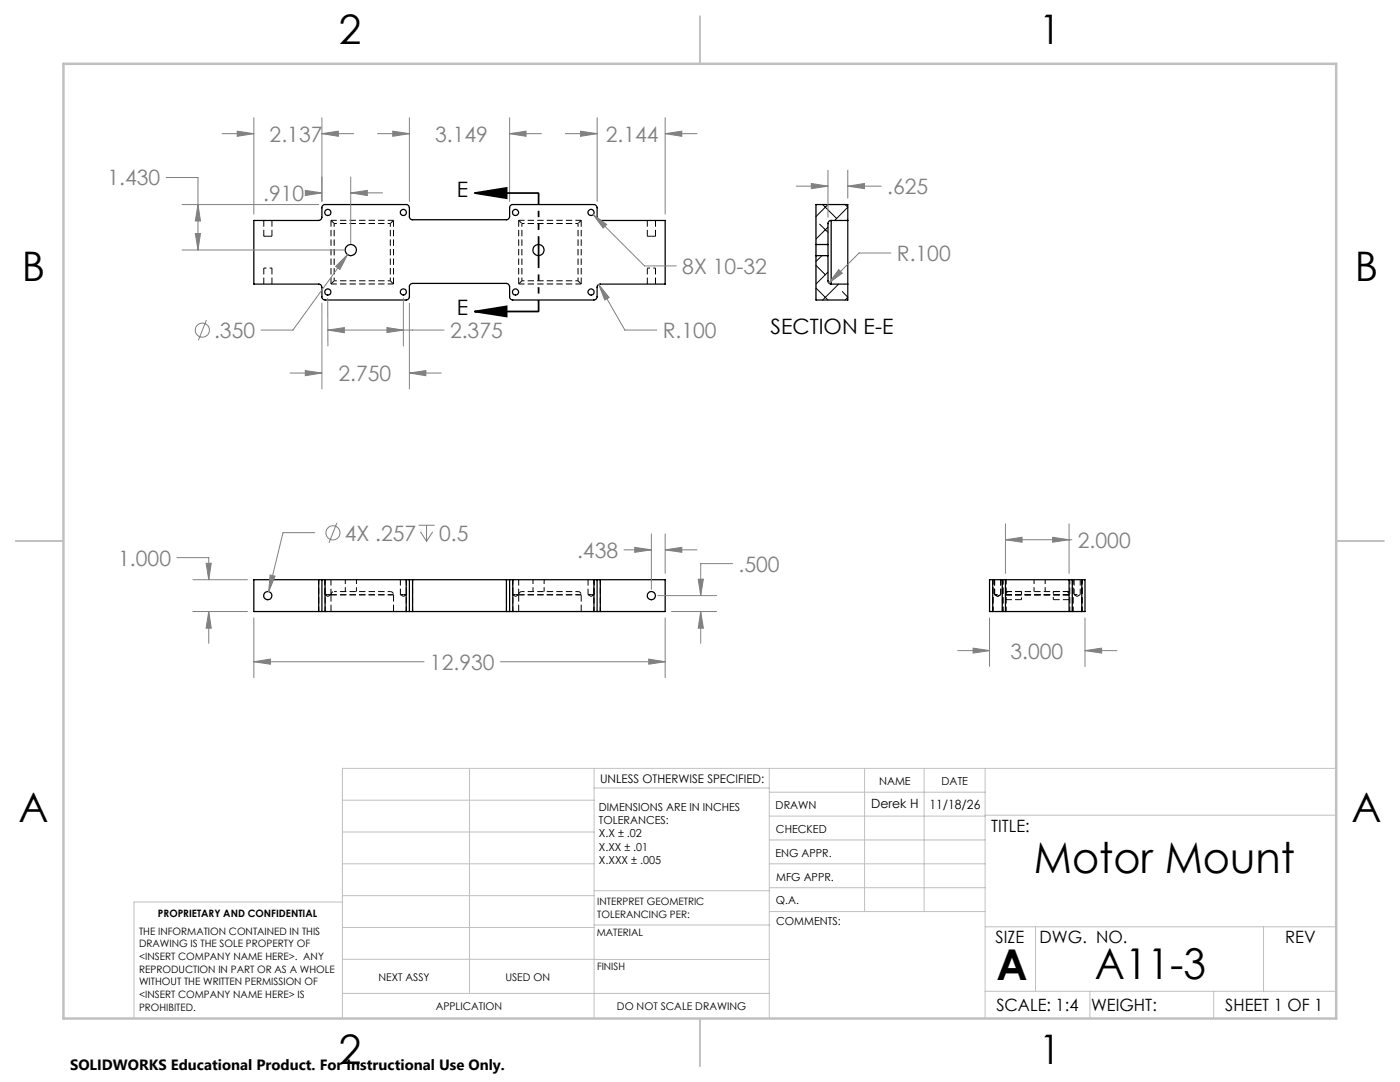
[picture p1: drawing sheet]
<svg xmlns="http://www.w3.org/2000/svg" width="279mm" height="216mm" viewBox="0 0 279 216" stroke-linecap="round" stroke-linejoin="round" font-family="sans-serif">
<g fill="none" stroke="#000" stroke-width=".2" stroke-dasharray="1.3 .6" stroke-linecap="butt">
<path d="M52.6 44v3.1M52.6 53.5v3.2M54.3 47.1v-3.1M54.3 56.7v-3.2M66.1 44v12.7M78.5 56.7v-12.7M103.5 44v12.7M116 56.7v-12.7M129.2 44v3.1M129.2 53.5v3.2M130.8 47.1v-3.1M130.8 56.7v-3.2"/>
<path d="M64.8 118.6h.6M65.4 118.6h.7M79.9 118.6h.6M80.5 118.6h.6M102.3 118.6h.6M102.9 118.6h.6M117.4 118.6h.6M118 118.6h.6M200.7 118.7h12.7M200.7 119.7h3.2M203.9 118h-3.2M210.2 119.7h3.2"/>
<path d="M213.4 118.7h-12.7M213.4 118h-3.2"/>
</g>
<path d="M66.7 44.6h11.2M77.9 56h-11.2M104.2 44.6h11.2M115.4 56h-11.2M77.9 118h-11.2M115.4 118h-11.2" fill="none" stroke="#000" stroke-width=".2" stroke-dasharray="1.3 .6" stroke-dashoffset=".7" stroke-linecap="butt"/>
<path d="M66.1 118.7a.63 .63 0 0 1 .6-.7M77.9 118a.63 .63 0 0 1 .6 .7M104.2 118a.63 .63 0 0 0-.7 .7M115.4 118a.63 .63 0 0 1 .6 .7M201.3 118a.63 .63 0 0 0-.6 .7M213.4 118.7a.63 .63 0 0 0-.7-.7" fill="none" stroke="#000" stroke-width=".2" stroke-dasharray="1.3 .6" stroke-dashoffset=".5" stroke-linecap="butt"/>
<g fill="none" stroke="#000" stroke-width=".2" stroke-dasharray="1.3 .6" stroke-dashoffset=".1" stroke-linecap="butt">
<path d="M66.1 56.7h12.4M78.5 44h-12.4M103.5 56.7h12.5M116 44h-12.5M64.8 115.7v2.9M66.1 118.6v-2.9M66.1 118.7h12.4M78.5 118.7h-12.4M79.9 115.7v2.9M81.1 118.6v-2.9M102.3 115.7v2.9M103.5 118.6v-2.9"/>
<path d="M103.5 118.7h12.5M116 118.7h-12.5M117.4 115.7v2.9M118.6 118.6v-2.9M198.5 115.7v2.9M199.7 118.6v-2.9M214.4 115.7v2.9M215.6 118.6v-2.9"/>
</g>
<path d="M66.1 118.7v3.3M78.5 118.7v3.3M103.5 118.7v3.3M116 118.7v3.3" fill="none" stroke="#000" stroke-width=".2" stroke-dasharray="1.3 .6" stroke-dashoffset="-.1" stroke-linecap="butt"/>
<g fill="none" stroke="#000" stroke-width=".2" stroke-dasharray="1.3 .6" stroke-dashoffset=".3" stroke-linecap="butt">
<path d="M63.6 115.7v6.3M81.1 115.7v6.3M101.1 115.7v6.3M118.5 115.7v6.3M198.1 115.7v6.3M200 115.7v6.3M200.2 115.7v6.3M213.5 115.7v6.3M214.1 115.7v6.3M215.9 115.7v6.3M64.9 122v-6.3M82.3 122v-6.3"/>
<path d="M102.3 122v-6.3M119.8 122v-6.3M198.1 122v-6.3M200.2 122v-6.3M200.8 122v-6.3M214 122v-6.3M214.1 122v-6.3M215.9 122v-6.3"/>
</g>
<g fill="none" stroke="#000" stroke-width=".2" stroke-dasharray="1.3 .6" stroke-dashoffset=".4" stroke-linecap="butt">
<path d="M52.6 47.1h.9M53.5 47.1h.8M66.1 56.7l.6-.7M66.1 44l.6 .6M77.9 56l.6 .7M77.9 44.6l.6-.6M103.5 44l.7 .6M104.2 56l-.7 .7M115.4 56l.6 .7M116 44l-.6 .6M129.2 47.1h.8M130 47.1h.8"/>
<path d="M64.8 118.6l.6 .4M65.4 119l.7-.4M68.9 115.7v2.3M71.1 118v-2.3M79.9 118.6l.6 .4M80.5 119l.6-.4M102.3 118.6l.6 .4M102.9 119l.6-.4M106.4 115.7v2.3M108.6 118v-2.3M117.4 118.6l.6 .4M118 119l.6-.4"/>
<path d="M198.5 118.6l.6 .4M199.1 119l.6-.4M206.4 115.7v2.3M208.6 118v-2.3M214.4 118.6l.6 .4M215 119l.6-.4"/>
</g>
<g fill="none" stroke="#000" stroke-width=".25">
<path d="M50.7 44h12.9l.5-.3 .1-.3v-1.9a.6 .6 0 0 1 .7-.7h16.2a.66 .66 0 0 1 .6 .7v1.7a.6 .6 0 0 0 .6 .7h18.8a.66 .66 0 0 0 .6-.7v-1.7a.6 .6 0 0 1 .6-.7h16.2a.66 .66 0 0 1 .7 .7v1.9a.66 .66 0 0 0 .6 .6h13v12.7h-13a.6 .6 0 0 0-.6 .6v1.9l-.3 .6-.4 .1h-16.2a.66 .66 0 0 1-.6-.7v-2l-.3-.5-.3-.1h-18.8a.66 .66 0 0 0-.6 .6v2l-.1 .4-.5 .3h-16.2a.66 .66 0 0 1-.7-.7v-1.9a.66 .66 0 0 0-.6-.6h-12.9zM162.8 48.8v2.2M162.8 48.8v-8h6.4v19.1h-6.4v-8.9M162.8 51h2.4M162.8 48.8h2.4M165.2 51v5.1a.66 .66 0 0 0 .7 .6M165.2 48.8v2.2M165.9 44a.6 .6 0 0 0-.7 .6v4.2M165.9 56.7h3.3M165.9 44h3.3M165.9 44v12.7M63.6 115.7h.6"/>
<path d="M63.6 115.7h-12.9v6.3h12.9M63.6 115.7v6.3M64.2 115.7h.7M64.2 115.7v6.3M64.9 115.7h16.2M64.9 115.7v6.3M81.1 115.7h.6M81.1 115.7v6.3M81.7 115.7h.6M81.7 115.7v6.3M82.3 115.7h18.8M82.3 115.7v6.3"/>
<path d="M101.1 115.7h.6M101.1 115.7v6.3M101.7 115.7h.6M101.7 115.7v6.3M102.3 115.7v6.3M102.3 115.7h16.2M118.5 115.7h.7M118.5 115.7v6.3M119.2 115.7h.6M119.2 115.7v6.3M119.8 115.7h13v6.3h-13M119.8 115.7v6.3"/>
<path d="M198.1 115.7h-.6v6.3h.6M198.1 115.7h1.9M198.1 115.7v6.3M200 115.7h.7M200 115.7v6.3M200.7 115.7h12.7M200.7 115.7v6.3M213.4 115.7h.6M213.4 115.7v6.3M214 115.7h1.9M214 115.7v6.3M215.9 115.7h.6v6.3h-.6"/>
<path d="M215.9 115.7v6.3M63.6 122h.6M64.2 122h.7M64.9 122h16.2M81.1 122h.6M81.7 122h.6M82.3 122h18.8M101.1 122h.6M101.7 122h.6M102.3 122h16.2M118.5 122h.7M119.2 122h.6"/>
<path d="M198.1 122h1.9M200 122h.7M200.7 122h12.7M213.4 122h.6M214 122h1.9"/>
<circle cx="65.4" cy="42.4" r=".61"/>
<circle cx="65.4" cy="58.3" r=".61"/>
<circle cx="70" cy="49.9" r="1.12"/>
<circle cx="80.5" cy="58.3" r=".61"/>
<circle cx="80.5" cy="42.4" r=".6"/>
<circle cx="102.9" cy="42.4" r=".61"/>
<circle cx="102.9" cy="58.3" r=".61"/>
<circle cx="107.5" cy="49.9" r="1.12"/>
<circle cx="118" cy="42.4" r=".6"/>
<circle cx="118" cy="58.3" r=".6"/>
<circle cx="53.5" cy="118.8" r=".82"/>
<circle cx="130" cy="118.9" r=".81"/>
</g>
<path d="M54.3 53.5h-1.7M130.8 53.5h-1.6M203.9 119.7v-1.7M210.2 118v1.7" fill="none" stroke="#000" stroke-width=".2" stroke-dasharray="1.3 .6" stroke-dashoffset=".8" stroke-linecap="butt"/>
<path d="M66.7 56v-11.4M77.9 44.6v11.4M104.2 56v-11.4M115.4 44.6v11.4M198.5 118.6h1.2M212.7 118h-11.4M214.4 118.6h1.2" fill="none" stroke="#000" stroke-width=".2" stroke-dasharray="1.3 .6" stroke-dashoffset=".6" stroke-linecap="butt"/>
<path d="M162.8 57.5l2.4 2.4M162.8 53l1.9 1.8M163.6 44.7l1.6 1.7M164 51l-1.2 1.2M164.2 40.8l2.8 2.8M165.2 54.3l-2.4 2.4M165.2 40.8l-2.4 2.4M165.2 45.3l-2.4 2.4M167.4 56.7l-3.2 3.2M168.1 58.2l1.1 1.1-.5 .6M168.7 40.8l.5 .5-2.6 2.7" fill="none" stroke="#000" stroke-width=".2"/>
<path d="M50.7 132l3.3-.5v1zM50.7 123.3v11.9M50.7 132h33.9M99.9 132h32.9M132.8 123.3v11.9" fill="none" stroke="#808080" stroke-width=".2"/>
<g fill="none" stroke="#c0c0c0" stroke-width=".2">
<path d="M68.3 159.7h50.3M93.7 153.3v44.9M118.6 153.3v49.9M118.6 157.2h34.9M153.5 153.3v49.9M153.5 158.1h43.1M172.5 153.3v28.6M184.4 153.3v28.6M196.6 153.3v49.9M266.7 153.3h-198.4v49.9M68.3 178.7h50.3M68.3 172.4h50.3"/>
<path d="M68.3 166h50.3M68.3 180h-41.6v23.2M118.6 177.7h35M153.5 167.6h43.1M153.5 162.8h43.1M153.5 172.4h43.1M153.5 177.1h43.1M196.6 162.7h70.1M68.3 198.2h85.2M68.3 191.4l85.2 .1M68.3 185.1h50.3M118.6 184.6h35"/>
<path d="M153.6 181.9h43M196.6 197.8h70.1M196.6 184.9h70.1M206.7 184.9v12.9M217.5 197.8v5.4M242.2 197.8v5.4M252.2 184.9v12.9"/>
</g>
<path d="M139.7 3.2v9.5M3.1 107.9h9.6M266.7 107.9h9.5M139.7 203.2v9.6" fill="none" stroke="#c0c0c0" stroke-width=".25"/>
<path d="M12.7 12.7h254v190.5h-254z" fill="none" stroke="#c0c0c0" stroke-width=".5"/>
<path d="M50.7 132l3.3-.5v1z" fill="#808080"/>
<path d="M129.5 131.5l3.3 .5-3.3 .5z" fill="none" stroke="#808080" stroke-width=".2"/>
<path d="M129.5 131.5l3.3 .5-3.3 .5z" fill="#808080"/>
<g fill="none" stroke="#808080" stroke-width=".2">
<path d="M53.9 114.7l1 .3-1.3 3.1zM62.8 106.3h-6.3l-2.9 11.8M67.2 104.3l-1.5 4M83.5 104.8h3.2M83.9 106.1l1.2 1.9M85.1 104.8v3.2M86.4 106.1l-1.3 1.9"/>
<circle cx="66.5" cy="106.3" r="1.42"/>
</g>
<path d="M53.9 114.7l1 .3-1.3 3.1z" fill="#808080"/>
<path d="M124.5 109.7h5.5M126.7 109.2l3.3 .5-3.3 .5zM130 106.5v11.1M132.8 106.5v7.9M132.8 109.7h6.3" fill="none" stroke="#808080" stroke-width=".2"/>
<path d="M126.7 109.2l3.3 .5-3.3 .5z" fill="#808080"/>
<path d="M132.8 109.7l3.3-.5v1z" fill="none" stroke="#808080" stroke-width=".2"/>
<path d="M132.8 109.7l3.3-.5v1z" fill="#808080"/>
<path d="M131.3 118.9h11.7M139.3 115.6h1.1l-.6 3.3zM146.2 112.5h-6.4v6.4M134 122h9M139.8 122v6.4" fill="none" stroke="#808080" stroke-width=".2"/>
<path d="M139.3 115.6h1.1l-.6 3.3z" fill="#808080"/>
<path d="M139.8 122l.6 3.3h-1.1z" fill="none" stroke="#808080" stroke-width=".2"/>
<path d="M139.8 122l.6 3.3h-1.1z" fill="#808080"/>
<path d="M35.3 111.3h6.4v4.4M38.5 115.7h10.9M38.5 122h10.9M41.7 122l.5 3.3h-1.1zM41.7 122v6.4" fill="none" stroke="#808080" stroke-width=".2"/>
<path d="M41.7 122l.5 3.3h-1.1z" fill="#808080"/>
<path d="M41.1 112.4h1.1l-.5 3.3z" fill="none" stroke="#808080" stroke-width=".2"/>
<path d="M41.1 112.4h1.1l-.5 3.3z" fill="#808080"/>
<path d="M118.4 42.8l2.7 2-.7 .7zM118.4 42.8l10.2 10.3h6.4" fill="none" stroke="#808080" stroke-width=".2"/>
<path d="M118.4 42.8l2.7 2-.7 .7z" fill="#808080"/>
<path d="M57.9 74.4h6.3M60.9 73.9l3.3 .5-3.3 .6zM64.2 60.5v17.1M81.7 60.5v17.1M81.7 74.4h6.4" fill="none" stroke="#808080" stroke-width=".2"/>
<path d="M60.9 73.9l3.3 .5-3.3 .6z" fill="#808080"/>
<path d="M81.7 74.4l3.3-.5v1.1z" fill="none" stroke="#808080" stroke-width=".2"/>
<path d="M81.7 74.4l3.3-.5v1.1z" fill="#808080"/>
<path d="M65.4 59.5v9.5M80.5 59.5v9.5M65.4 65.9h23.2M77.2 65.4l3.3 .5-3.3 .5z" fill="none" stroke="#808080" stroke-width=".2"/>
<path d="M77.2 65.4l3.3 .5-3.3 .5z" fill="#808080"/>
<path d="M65.4 65.9l3.3-.5v1z" fill="none" stroke="#808080" stroke-width=".2"/>
<path d="M65.4 65.9l3.3-.5v1z" fill="#808080"/>
<path d="M44.3 26.7h6.4M47.3 26.2l3.4 .5-3.4 .5zM50.7 23.5v19.2M64.2 23.5v16.7M64.2 26.7h6.4" fill="none" stroke="#808080" stroke-width=".2"/>
<path d="M47.3 26.2l3.4 .5-3.4 .5z" fill="#808080"/>
<path d="M64.2 26.7l3.3-.5v1z" fill="none" stroke="#808080" stroke-width=".2"/>
<path d="M64.2 26.7l3.3-.5v1z" fill="#808080"/>
<path d="M75.4 26.7h6.3M78.4 26.2l3.3 .5-3.3 .5zM81.7 23.5v16.7M101.7 23.5v16.7M101.7 26.7h6.4" fill="none" stroke="#808080" stroke-width=".2"/>
<path d="M78.4 26.2l3.3 .5-3.3 .5z" fill="#808080"/>
<path d="M101.7 26.7l3.3-.5v1z" fill="none" stroke="#808080" stroke-width=".2"/>
<path d="M101.7 26.7l3.3-.5v1z" fill="#808080"/>
<path d="M112.8 26.7h6.4M115.9 26.2l3.3 .5-3.3 .5zM119.2 23.5v16.7M132.8 23.5v19.2M132.8 26.7h6.3" fill="none" stroke="#808080" stroke-width=".2"/>
<path d="M115.9 26.2l3.3 .5-3.3 .5z" fill="#808080"/>
<path d="M132.8 26.7l3.3-.5v1z" fill="none" stroke="#808080" stroke-width=".2"/>
<path d="M132.8 26.7l3.3-.5v1z" fill="#808080"/>
<path d="M119.5 56.8l2.1 2.6-.9 .5zM119.5 56.8l5.2 9.1h6.4" fill="none" stroke="#808080" stroke-width=".2"/>
<path d="M119.5 56.8l2.1 2.6-.9 .5z" fill="#808080"/>
<g fill="none" stroke="#808080" stroke-width=".2">
<path d="M67 53.2l2.4-2.4-1.6 3zM69.4 50.8l-10.9 15.1h-6.4M41.2 63.9l-1.6 4"/>
<circle cx="40.4" cy="65.9" r="1.41"/>
</g>
<path d="M67 53.2l2.4-2.4-1.6 3z" fill="#808080"/>
<path d="M61.9 38.5h2.3M64.2 35.3v4.9M70 38.5l3.3-.5v1zM70 35.3v13.3M70 38.5h6.3" fill="none" stroke="#808080" stroke-width=".2"/>
<path d="M70 38.5l3.3-.5v1z" fill="#808080"/>
<path d="M60.9 38l3.3 .5-3.3 .5z" fill="none" stroke="#808080" stroke-width=".2"/>
<path d="M60.9 38l3.3 .5-3.3 .5z" fill="#808080"/>
<path d="M33.2 35.4h6.3v14.5M36.3 49.9h32.4M36.3 40.8h27.3M39 46.6h1l-.5 3.3z" fill="none" stroke="#808080" stroke-width=".2"/>
<path d="M39 46.6h1l-.5 3.3z" fill="#808080"/>
<path d="M39.5 40.8l.5 3.3h-1z" fill="none" stroke="#808080" stroke-width=".2"/>
<path d="M39.5 40.8l.5 3.3h-1z" fill="#808080"/>
<path d="M94.8 38.5l6.3-1v2zM94.8 38.5h12.7M94.8 62.2l6.3-1.1v2zM94.8 62.2h12.7" fill="none" stroke="#000" stroke-width=".35"/>
<path d="M94.8 38.5l6.3-1v2zM94.8 62.2l6.3-1.1v2z" fill="#000"/>
<path d="M191.1 129.8h6.4M194.2 129.3l3.3 .5-3.3 .5zM197.5 123.3v9.7M216.5 123.3v9.7M216.5 129.8h6.4" fill="none" stroke="#808080" stroke-width=".2"/>
<path d="M107.5 38.5v23.6" fill="none" stroke="#000" stroke-width=".35" stroke-dasharray="6.3 1.3 1.3 1.3 1.3 1.3" stroke-dashoffset="4.1" stroke-linecap="butt"/>
<path d="M194.2 129.3l3.3 .5-3.3 .5z" fill="#808080"/>
<path d="M216.5 129.8l3.4-.5v1z" fill="none" stroke="#808080" stroke-width=".2"/>
<path d="M216.5 129.8l3.4-.5v1z" fill="#808080"/>
<path d="M200.7 107.7l3.3-.5v1zM200.7 104.5v9.9M200.7 107.7h13.2M213.4 104.5v9.9" fill="none" stroke="#808080" stroke-width=".2"/>
<path d="M200.7 107.7l3.3-.5v1z" fill="#808080"/>
<path d="M210.1 107.2l3.3 .5-3.3 .5z" fill="none" stroke="#808080" stroke-width=".2"/>
<path d="M210.1 107.2l3.3 .5-3.3 .5z" fill="#808080"/>
<path d="M158.9 37.1h6.3M161.9 36.6l3.3 .5-3.3 .5zM165.2 34v9.4M169.2 34v5.5M169.2 37.1h6.7" fill="none" stroke="#808080" stroke-width=".2"/>
<path d="M161.9 36.6l3.3 .5-3.3 .5z" fill="#808080"/>
<path d="M169.2 37.1l3.3-.5v1z" fill="none" stroke="#808080" stroke-width=".2"/>
<path d="M169.2 37.1l3.3-.5v1z" fill="#808080"/>
<path d="M167.4 53.8l.7 .7-2.7 2zM177.8 50.5h-6.4l-6 6" fill="none" stroke="#808080" stroke-width=".2"/>
<path d="M167.4 53.8l.7 .7-2.7 2z" fill="#808080"/>
<g font-size="8.5">
<text x="206.3" y="174.2">Motor Mount</text>
<text x="198.9" y="195.5">A</text>
<text x="218.5" y="195.4">A11-3</text>
</g>
<g font-size="8.1">
<text x="67.6" y="8.9">2</text>
<text x="207.3" y="8.9">1</text>
<text x="4.4" y="56.2">B</text>
<text x="270.4" y="56.2">B</text>
<text x="3.7" y="164.1">A</text>
<text x="269.7" y="164.1">A</text>
<text x="67.6" y="212.4">2</text>
<text x="207.3" y="212.4">1</text>
</g>
<g font-size="4.2" fill="#808080">
<text x="53.8" y="28.3">2.137</text>
<text x="86.8" y="28.3">3.149</text>
<text x="120.9" y="28.3">2.144</text>
<text x="21.4" y="37">1.430</text>
<text x="52.5" y="40.1">.910</text>
<text x="177.1" y="38.7">.625</text>
<text x="179" y="52.1">R.100</text>
<text x="136.2" y="54.6">8X 10-32</text>
<text x="42.7" y="67.4">.350</text>
<text x="89.8" y="67.4">2.375</text>
<text x="132.3" y="67.4">R.100</text>
<text x="67.5" y="76">2.750</text>
<text x="68.8" y="107.9">4X .257</text>
<text x="87.6" y="107.9">0.5</text>
<text x="23.6" y="112.9">1.000</text>
<text x="115.2" y="111.3">.438</text>
<text x="215.1" y="109.3">2.000</text>
<text x="147.4" y="114.1">.500</text>
<text x="201.7" y="131.4">3.000</text>
<text x="85.8" y="133.6">12.930</text>
</g>
<g font-size="4.2">
<text x="91.1" y="39.3">E</text>
<text x="91.1" y="62.9">E</text>
<text x="153.8" y="66.6">SECTION E-E</text>
</g>
<g font-size="3.4">
<text x="197.8" y="166">TITLE:</text>
<text x="198.7" y="188.1">SIZE</text>
<text x="207.5" y="188.1">DWG. NO.</text>
<text x="256.5" y="188.2">REV</text>
<text x="198.8" y="201.7">SCALE: 1:4</text>
<text x="217.7" y="201.8">WEIGHT:</text>
<text x="244.5" y="201.7">SHEET 1 OF 1</text>
</g>
<text font-size="3" x="14" y="213.5">SOLIDWORKS Educational Product. For Instructional Use Only.</text>
<g font-size="2.5">
<text x="173.8" y="161.3">Derek H</text>
<text x="185.5" y="161.4">11/18/26</text>
</g>
<text font-size="2.4" x="119.8" y="156.2">UNLESS OTHERWISE SPECIFIED:</text>
<g font-size="2.2">
<text x="119.5" y="161.8">DIMENSIONS ARE IN INCHES</text>
<text x="154.8" y="161.4">DRAWN</text>
<text x="175.4" y="156.6">NAME</text>
<text x="187.9" y="156.7">DATE</text>
<text x="119.5" y="164.4">TOLERANCES:</text>
<text x="119.5" y="167.1">X.X ± .02</text>
<text x="154.9" y="166.3">CHECKED</text>
<text x="119.5" y="169.7">X.XX ± .01</text>
<text x="119.5" y="172.4">X.XXX ± .005</text>
<text x="154.8" y="170.9">ENG APPR.</text>
<text x="154.9" y="175.7">MFG APPR.</text>
<text x="154.9" y="180.4">Q.A.</text>
<text x="154.9" y="184.6">COMMENTS:</text>
</g>
<g font-size="2.1">
<text x="75.5" y="195.7">NEXT ASSY</text>
<text x="100.9" y="195.7">USED ON</text>
<text x="86.9" y="201.5">APPLICATION</text>
<text x="123.1" y="201.6">DO NOT SCALE DRAWING</text>
</g>
<g font-size="2">
<text x="31.5" y="182.9">PROPRIETARY AND CONFIDENTIAL</text>
<text x="119.2" y="180.6">INTERPRET GEOMETRIC</text>
<text x="119.2" y="183.1">TOLERANCING PER:</text>
<text x="27.8" y="186.5">THE INFORMATION CONTAINED IN THIS</text>
<text x="27.8" y="189">DRAWING IS THE SOLE PROPERTY OF</text>
<text x="27.8" y="191.6">&lt;INSERT COMPANY NAME HERE&gt;. ANY</text>
<text x="119.1" y="186.7">MATERIAL</text>
<text x="27.8" y="194.1">REPRODUCTION IN PART OR AS A WHOLE</text>
<text x="27.8" y="196.6">WITHOUT THE WRITTEN PERMISSION OF</text>
<text x="119.1" y="193.5">FINISH</text>
<text x="27.8" y="199.1">&lt;INSERT COMPANY NAME HERE&gt; IS</text>
<text x="27.8" y="201.7">PROHIBITED.</text>
</g>
</svg>
